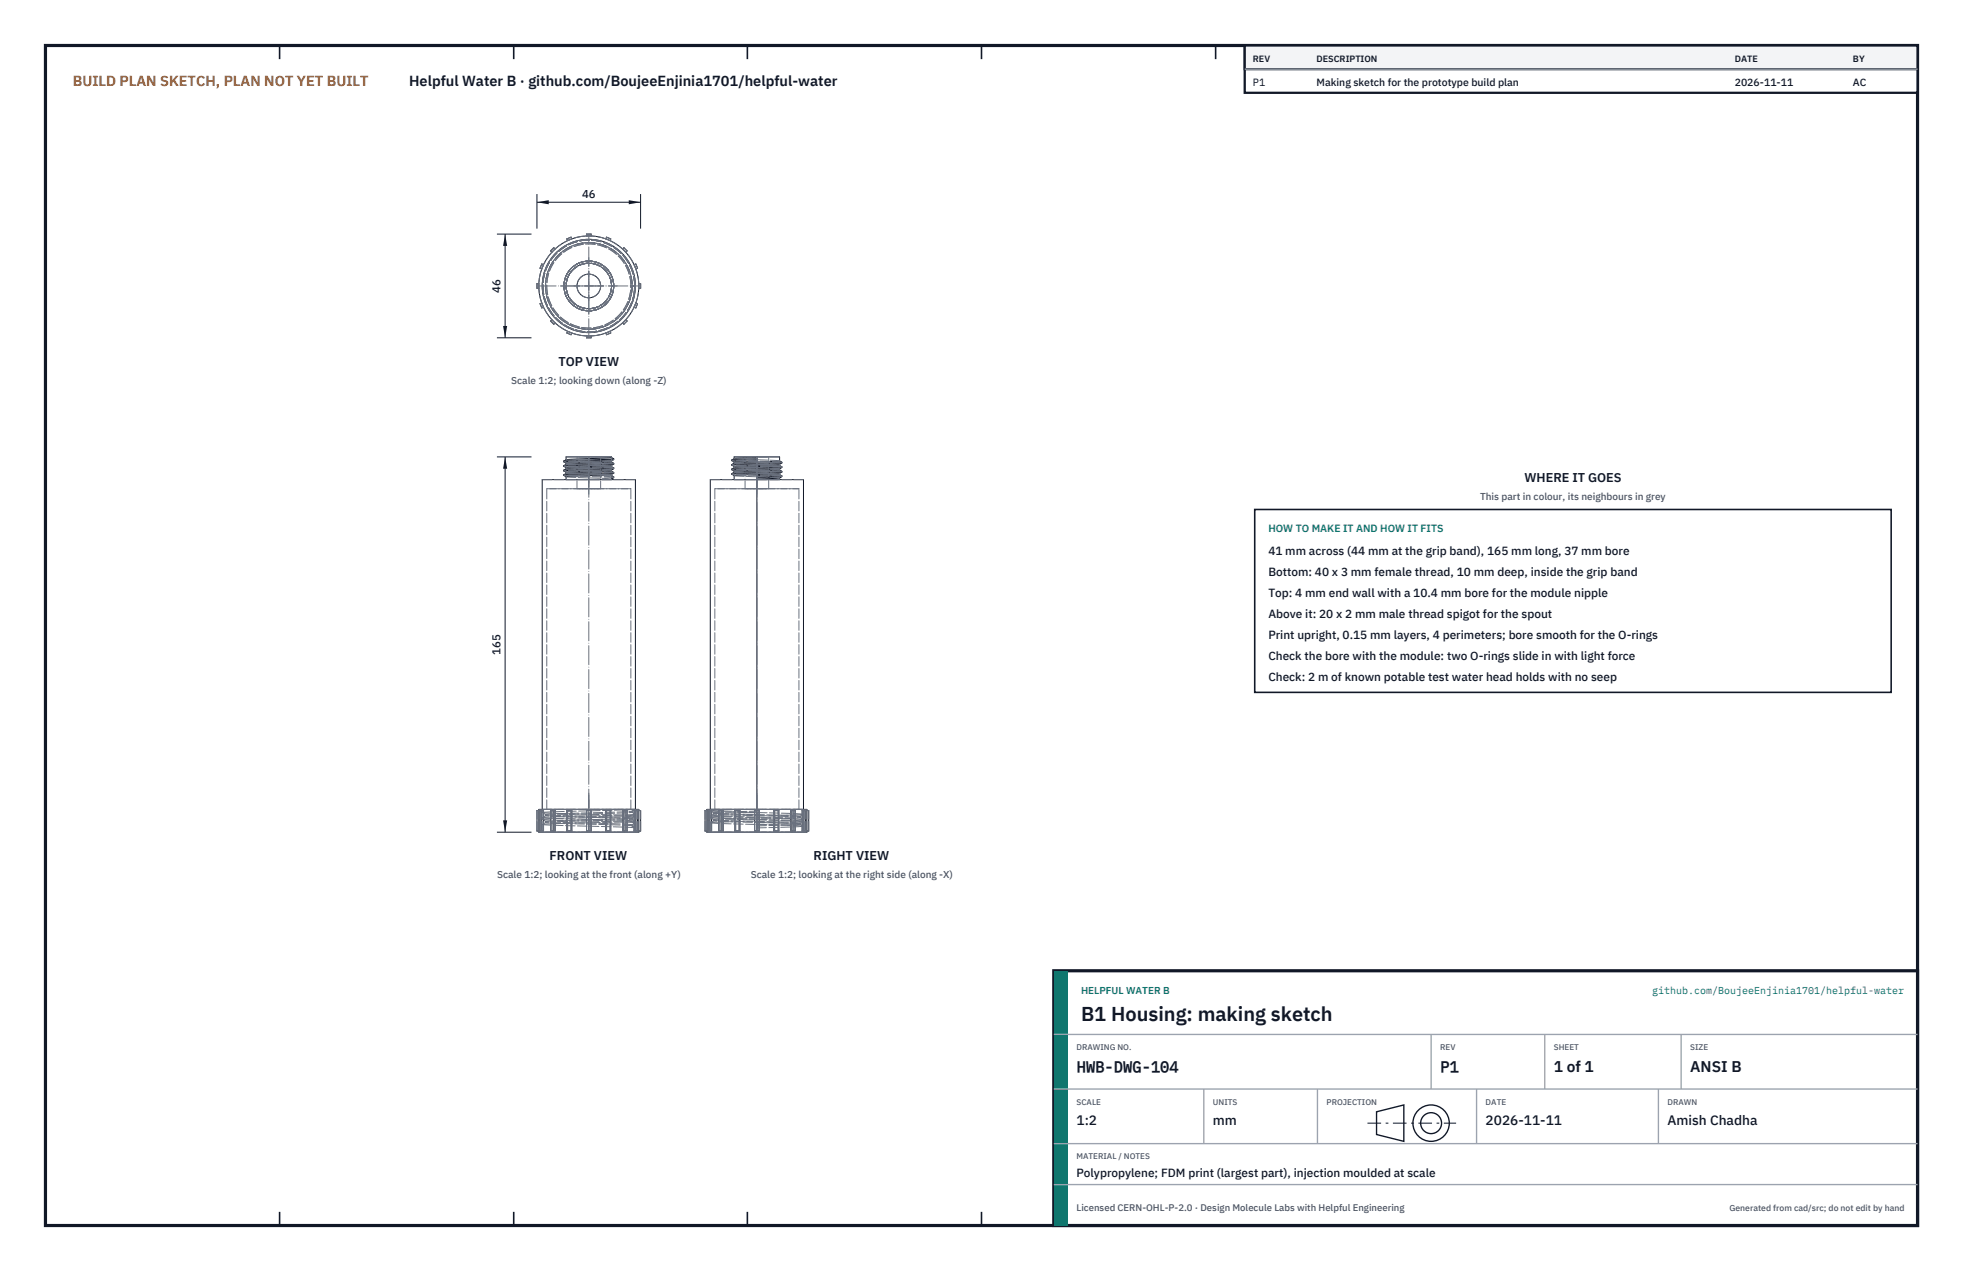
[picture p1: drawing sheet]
<svg xmlns="http://www.w3.org/2000/svg" width="432mm" height="279mm" viewBox="0 0 432 279" stroke-linecap="round" stroke-linejoin="round" font-family="sans-serif">
<path d="M10 10h411.8v259.4h-411.8z" fill="none" stroke="#111827" stroke-width=".7" stroke-linecap="butt"/>
<g fill="none" stroke="#111827" stroke-width=".35">
<path d="M61.5 10v3M113 10v3M164.4 10v3M215.9 10v3M267.4 10v3M318.9 10v3M370.3 10v3M61.5 266.4v3M113 266.4v3M164.4 266.4v3M215.9 266.4v3M267.4 266.4v3"/>
<path d="M318.9 266.4v3M370.3 266.4v3"/>
</g>
<g fill="none" stroke="#111727" stroke-width=".22">
<path d="M119.6 58.2l-.4-.2-.4 1 .4 .1M122.1 54.7l-.3-.3-.7 .8 .3 .2M125.8 52.5l-.2-.4-.9 .4 .2 .4M129 51.9v-.4h1v.4M130.6 57.5l.6 .2M133.3 52.5l.1-.4 .9 .4-.1 .4M136.9 54.7l.3-.3 .7 .8-.3 .2M139.5 58.2l.4-.2 .3 1-.3 .1M118.5 62.4h-.4v1h.4M119.2 66.6l-.4 .2 .4 .9 .4-.2M121.4 70.3l-.3 .3 .7 .7 .3-.3M124.9 72.8l-.2 .4 .9 .4 .2-.4"/>
<path d="M129 73.9v.4h1v-.4M134.2 72.8l.1 .4-.9 .4-.1-.4M134.5 62.9h.5M137.6 70.3l.3 .3-.7 .7-.3-.3M139.9 66.6l.3 .2-.3 .9-.4-.2M140.5 62.4h.4v1h-.4M124 104.5h.1M124 103.5l.5 .3M124 102.5h.1M124 101.5h.1M124 101.4v.1M124 102.4v.1"/>
<path d="M124 103.4v.1M124 104.4v.1M124.1 104.3l-.1 .1M124.1 103.4h-.1M124.1 102.3l-.1 .1M124.1 101.4h-.1M124.1 104.5l.4 .3M124.1 102.5l.4 .3M124.1 101.5l.4 .3M124.5 101.8v.3M124.5 103.8v.3M124.5 104.8v.6"/>
<path d="M124.5 104.1l-.4 .2M124.5 103.1l-.4 .3M124.5 102.1l-.4 .2M124.5 101.1l-.4 .3M134.5 104.3l-10 .5M134.5 103.3l-10 .5M134.5 101.3l-10 .5M134.5 103.6l-10 .5M134.5 102.6l-10 .5M134.5 101.6l-10 .5M134.5 103.6l.5 .3M134.5 100.6l-10 .5"/>
<path d="M134.5 100.6v-.2h-10v.7M134.5 101.3v.3M134.5 102.3v.3M134.5 103.3v.3M134.5 104.3v1.1M134.5 104.6l.5 .3M134.5 100.6l.5 .3M134.5 102.6l.5 .2M134.5 101.6l.5 .2M135 102l-.5 .3-.6 .1-9 .3-.4 .1v.3M135 104l-11 .5M135 103l-11 .5"/>
<path d="M135 102l-11 .5M135 101l-11 .5M135 104.8v.1M135 102.8v.1M135 101.8v.1M135 104l-.5 .3M135 103l-.5 .3M135 101l-.5 .3M135 103.9v.1M135 103h.1M135 102h.1M135 101h.1"/>
<path d="M135 103.9l-10.9 .4M135 102.9l-10.9 .5M135 101.9l-10.9 .4M135 100.9l-10.9 .5M135 104.9v.1l-.5 .3M135 100.9v.1M135 101.9v.1M135 102.9v.1M161 104.3h.1M161 103.3h.1M161 102.3h.1M161 101.3l.5 .3"/>
<path d="M161 102.1v.2M161 103.1v.2M161 104.1v.2M161 104.1h.1M161 103.1h.1M161 102.1h.1M161 101.1v.2M161 104.3l.5 .3M161 103.3l.5 .3M161 102.3l.5 .3M161.5 100.8v-.4h10v.9M161.5 101.6v.2"/>
<path d="M161.5 102.6v.2M161.5 103.6v.2M161.5 104.6v.8M161.5 103.8l-.5 .3M161.5 102.8l-.5 .3M161.5 101.8l-.5 .3M161.5 100.8l-.5 .3M166.5 104.3l-5 .3M166.5 103.3l-5 .3M166.5 102.3l-5 .3M166.5 101.3l-5 .3M166.5 101l-5.5 .3"/>
<path d="M166.5 103.6l-5 .2M166.5 102.6l-5 .2M166.5 101.6l-5 .2M166.5 100.9l-5.5 .2M166.5 100.6l-5 .2M166.5 100.4v1.2M166.5 102.3v.3M166.5 103.3v.3M166.5 104.3v73.6M171.5 104.1l-5 .2M171.5 103.1l-5 .2M171.5 102.1l-5 .2"/>
<path d="M171.5 104.3l-5 .3M171.5 103.3l-5 .3M171.5 102.3l-5 .3M171.5 101.3l-5 .3M171.5 102.1v.2M171.5 103.1v.2M171.5 104.1v.2M171.5 105.1v.3M171.5 104.3l.5 .3M171.5 103.3l.5 .3M171.5 102.3l.5 .3M171.5 101.3l.5 .3"/>
<path d="M172 104.8l-.7 .3-4.8 .2M172 104.8l-5.5 .2M172 103.8l-11 .5M172 102.8l-11 .5M172 101.8l-11 .5M172 104.6h.1M172 103.6h.1M172 102.6h.1M172 101.6h.1M172 103.8l-.5 .3M172 102.8l-.5 .3M172 101.8l-.5 .3"/>
<path d="M172 104.8h.1M172 103.8h.1M172 102.8h.1M172 101.8h.1M172 104.6l-5.5 .3M172 103.6l-11 .5M172 102.6l-11 .5M172 101.6l-11 .5M172 101.6v.2M172 102.6v.2M172 103.6v.2M172 104.6v.2"/>
<path d="M118.5 177.9h22v5h-22zM118.5 178.2h-.4v4.5h.4M118.8 178.2h.8v4.5h-.8zM119.2 178.2v4.5M119.3 177.9v-72.5h20.5v72.5M121.1 178.2h1v4.5h-1zM121.8 178.2v4.5M124.7 178.2h1.1v4.5h-1.1zM125.6 178.2v4.5M129 178.2h1v4.5h-1zM133.3 178.2h1v4.5h-1zM133.4 178.2v4.5"/>
<path d="M136.9 178.2h1v4.5h-1zM137.2 178.2v4.5M139.5 178.2h.7v4.5h-.7zM139.9 178.2v4.5M140.5 178.2h.4v4.5h-.4M155.5 178.2h-.4v4.5h.4M155.8 178.2h.7v4.5h-.7zM156.1 178.2v4.5M156.2 177.9v-72.5h20.5v72.5M158.1 178.2h1v4.5h-1zM158.8 178.2v4.5M161.7 178.2h1v4.5h-1z"/>
<path d="M162.6 178.2v4.5M166 178.2h1v4.5h-1zM170.2 178.2h1.1v4.5h-1.1zM170.4 178.2v4.5M173.9 178.2h1v4.5h-1zM174.2 178.2v4.5M176.5 178.2h.7v4.5h-.7zM176.8 178.2v4.5M177.5 178.2h.4v4.5h-.4zM177.5 178.2v-.3h-22v5h22v-.2"/>
<circle cx="129.5" cy="62.9" r="11"/>
<circle cx="129.5" cy="62.9" r="10.3"/>
<circle cx="129.5" cy="62.9" r="5"/>
<circle cx="129.5" cy="62.9" r="2.6"/>
</g>
<g fill="none" stroke="#6a7180" stroke-width=".22" stroke-dasharray="2.1 .5">
<path d="M119.2 59.1l-.4-.1M119.2 58l-.4 1M119.6 58.2l-.4 .9M119.6 58.2l-.4-.2M121.4 55.4l-.3-.2M121.8 54.4l-.7 .8M122.1 54.7l-.7 .7M122.1 54.7l-.3-.3M124.9 52.9l-.2-.4M125.6 52.1l-.9 .4M125.8 52.5l-.9 .4M125.8 52.5l-.2-.4"/>
<path d="M129 51.9v-.4M130 51.9h-1M130 51.5h-1M130 51.9v-.4M130.6 57.5a5.5 5.5 0 0 0-6.3 6.9 5.5 5.5 0 0 0 9 2.4 5.5 5.5 0 0 0-2.1-9.1 5.5 5.5 0 0 0-7.1 6.2 5.5 5.5 0 0 0 8.9 3.2 5.5 5.5 0 0 0-1.4-9.3 5.5 5.5 0 0 0-7.4 3.6 5.5 5.5 0 0 0 4.6 6.9 5.5 5.5 0 0 0 6.2-5.4M133.3 52.5l.1-.4M134.2 52.9l-.9-.4M134.2 52.9l.1-.4M134.3 52.5l-.9-.4M136.9 54.7l.3-.3M137.6 55.4l-.7-.7M137.6 55.4l.3-.2"/>
<path d="M137.9 55.2l-.7-.8M139.5 58.2l.4-.2M139.9 59.1l-.4-.9M139.9 59.1l.3-.1M140.2 59l-.3-1M118.1 62.4v1M118.5 62.4v1M118.5 63.4h-.4M118.5 62.4h-.4M118.8 66.8l.4 .9M119.2 66.6l.4 .9M119.2 66.6l-.4 .2"/>
<path d="M119.6 67.5l-.4 .2M121.1 70.6l.7 .7M121.4 70.3l.7 .7M121.4 70.3l-.3 .3M122.1 71l-.3 .3M124.7 73.2l.9 .4M124.9 72.8l.9 .4M124.9 72.8l-.2 .4M125.8 73.2l-.2 .4M129 73.9h1M129 74.3h1M129 73.9v.4"/>
<path d="M130 73.9v.4M133.3 73.2l.9-.4M133.3 73.2l.1 .4M133.4 73.6l.9-.4M134.2 72.8l.1 .4M134.5 62.9a5 5 0 0 0-7.4-4.4 5 5 0 0 0-.3 8.6 5 5 0 0 0 7.7-3.9v-.3M134.5 62.9a5 5 0 0 0-7.4-4.4 5 5 0 0 0-.3 8.6 5 5 0 0 0 7.7-3.8v-.4M134.5 62.9a5 5 0 0 0-7.4-4.4 5 5 0 0 0-.3 8.5 5 5 0 0 0 7.7-3.7v-.4M134.5 62.9h.5M135 62.9a5.5 5.5 0 0 0-8.1-4.9 5.5 5.5 0 0 0-.4 9.5 5.5 5.5 0 0 0 8.5-4.2 5.5 5.5 0 0 0-3.8-5.6M135 62.9h-.5M135 62.9a5.5 5.5 0 0 0-8.1-4.9 5.5 5.5 0 0 0-.4 9.5 5.5 5.5 0 0 0 8.5-4.2 5.5 5.5 0 0 0-7.7-5.4 5.5 5.5 0 0 0-1.1 9.3 5.5 5.5 0 0 0 8.7-3.5 5.5 5.5 0 0 0-7.2-6 5.5 5.5 0 0 0-1.8 9.2 5.5 5.5 0 0 0 8.9-2.8 5.5 5.5 0 0 0-6.7-6.5 5.5 5.5 0 0 0-2.6 9 5.5 5.5 0 0 0 9.2-2l.3-1.7"/>
<path d="M136.9 71l.7-.7M136.9 71l.3 .3M137.2 71.3l.7-.7M137.6 70.3l.3 .3M139 62.9a9.5 9.5 0 0 0-14.1-8.4 9.5 9.5 0 0 0-.5 16.4 9.5 9.5 0 0 0 14.6-7.4 9.5 9.5 0 0 0-13.5-9.3 9.5 9.5 0 0 0-1.6 16.3 9.5 9.5 0 0 0 15.1-6.4v-1.2M139 62.9h.6M139 62.9h.5M139.3 65.4l.2-2.5M139.5 67.5l.4-.9M139.5 67.5l.4 .2M139.5 62.9h.1M139.6 62.9a10.1 10.1 0 0 0-14.8-8.9 10.1 10.1 0 0 0-.9 17.3 10.1 10.1 0 0 0 15.7-7.5v-.9"/>
<path d="M139.6 62.9a10.1 10.1 0 0 0-14.8-9 10.1 10.1 0 0 0-.9 17.4 10.1 10.1 0 0 0 15.7-7.5v-.9M139.6 62.9h-.6M139.6 62.9a10.1 10.1 0 0 0-14.9-8.9 10.1 10.1 0 0 0-.8 17.3 10.1 10.1 0 0 0 15.7-7.5v-.9M139.6 62.9a10.1 10.1 0 0 0-14.4-9.2 10.1 10.1 0 0 0-2.2 16.9 10.1 10.1 0 0 0 16.3-5.2M139.9 67.7l.3-.9M139.9 66.6l.3 .2M140.5 63.4v-.5M140.5 62.4h.4M140.5 63.4h.4M140.5 62.9v-.5M140.9 63.4v-1M120.3 107.4h18.5"/>
<path d="M124.5 105.4h10M124.5 104.1h.1M124.5 103.1h.1M124.5 102.1h.1M124.5 101.1h.1M124.5 104.8h.1M124.5 103.8h.1M124.5 102.8h.1M124.5 101.8h.1M126.9 107.4h5.2M126.9 100.4h5.2M126.9 107.4v-7"/>
<path d="M132.1 107.4h-5.2M132.1 100.4v7M132.1 100.4h-5.2M134.5 104.3h.1M134.5 103.3h.1M134.5 102.3h.1M134.5 101.3h.1M134.5 104.6l-10-.5M134.5 103.6l-10-.5M134.5 102.6l-10-.5M134.5 101.6l-10-.5M134.5 105.4h-10"/>
<path d="M134.5 105.3l-10-.5M134.5 104.3l-10-.5M134.5 103.3l-10-.5M134.5 102.3l-10-.5M134.5 101.3l.5-.3M134.5 104.6h.1M134.5 103.6h.1M134.5 102.6h.1M134.5 101.3v-.7M134.5 101.6h.1M134.5 100.4h-10M135 104.8l-11-.4"/>
<path d="M135 103.9l-11-.5M135 102.8l-11-.4M135 101.8l-11-.4M135 105l-10.9-.5M135 104l-10.9-.5M135 103l-10.9-.5M135 102l-10.9-.5M138.8 107.4h-18.5M139.8 105.4h-20.5M157.2 107.4h9.3M161.5 105.4h5M161.5 103.8h.1"/>
<path d="M161.5 102.8h.1M161.5 101.8h.1M161.5 100.8h.1M161.5 104.6h.1M161.5 103.6h.1M161.5 102.6h.1M161.5 101.6h.1M163.9 107.4h2.6M163.9 100.4h2.6M163.9 107.4v-7M166.5 105.4h5M166.5 105.3v-.7"/>
<path d="M166.5 107.4h9.2M166.5 101.3v-.7M166.5 107.4h2.6M166.5 100.4v4.9M166.5 105.4v2M166.5 100.4h2.6M169.1 107.4h-5.2M169.1 100.4h-5.2M169.1 107.4v-7M171.5 105.1h.1M171.5 104.1h.1M171.5 103.1h.1"/>
<path d="M171.5 102.1h.1M171.5 104.3l-10-.5M171.5 103.3l-10-.5M171.5 102.3l-10-.5M171.5 101.3l-10-.5M171.5 105.4h-10M171.5 105.1l-10-.5M171.5 104.1l-10-.5M171.5 103.1l-10-.5M171.5 102.1l-10-.5M171.5 104.3h.1M171.5 103.3h.1"/>
<path d="M171.5 102.3h.1M171.5 101.3h.1M171.5 100.4h-10M172 104.6l-11-.5M172 103.6l-11-.5M172 102.6l-11-.5M172 101.6l-11-.5M172 104.8l-11-.5M172 103.8l-11-.5M172 102.8l-11-.5M172 101.8l-11-.5M175.7 107.4h-18.5"/>
<path d="M176.7 105.4h-20.5M118.5 178.2h.1M118.5 178.2h-.4M119.2 178.2h.4M119.2 178.2h-.4M119.3 177.9h20.5M119.4 179.7h.1M119.4 178.6l19.9-.7M119.4 177.9h19.9M119.4 178.6v-.7M119.4 179.7l20.2-.7M119.4 178.6h.1"/>
<path d="M119.4 179.7l.6-.4M119.6 178.2h-.4M120 179.3h.1M120 179.1l19-.8M120 179.3v-.2M120 179.3l19-.7M120 179.1h.1M120 179.1l-.6-.5M120.3 177.9h18.5M120.3 177.9v-70.5M121.4 178.2h.7M121.4 178.2h-.3"/>
<path d="M121.8 178.2h-.7M122.1 178.2h-.7M122.1 178.2h-.3M124.9 178.2h.9M124.9 178.2h-.2M125.6 178.2h-.9M125.8 178.2h-.9M125.8 178.2h-.2M129 178.2h1M130 178.2h-1M133.3 178.2h.9M133.3 178.2h.1"/>
<path d="M134.2 178.2h-.9M134.2 178.2h.1M134.3 178.2h-.9M136.9 178.2h.7M136.9 178.2h.3M137.6 178.2h-.7M137.6 178.2h.3M137.9 178.2h-.7M138.8 177.9h-18.5M138.8 177.9v-70.5M139 179.8h.1M139 178.3h.1"/>
<path d="M139 179.8l.6-.4M139 178.3l.5-.4M139 178.6v-.3M139 179.8l-19-.7M139.3 177.9h.2M139.5 178.2h.4M139.5 177.9h.1M139.6 179.4h.1M139.6 179l-.6-.4M139.6 179.4v-.4M139.6 179v-1.1M139.6 179.4l-20.2-.8"/>
<path d="M139.6 177.9h-20.2M139.8 177.9h-20.5M139.9 178.2h-.4M139.9 178.2h.3M140.2 178.2h-.3M140.5 178.2h.1M140.5 178.2h.4M140.5 177.9h-22M155.5 178.2h.1M155.5 178.2h-.4M156.1 178.2h.4M156.1 178.2h-.3"/>
<path d="M156.2 177.9h10.3M156.4 179.4h.1M156.4 179.7l10.1-.3M156.4 178.2l7.5-.3M156.4 177.9h7.5M156.4 179.7v-.3M156.4 178.2v-.3M156.4 179.4l10.1-.4M156.4 179.8v-.1M156.4 178.3v-.1M156.4 179.4l.6-.5M156.5 178.2h-.4"/>
<path d="M157 178.9h.1M157 178.7l9.5-.4M157 178.9v-.2M157 178.9l9.5-.3M157 178.7h.1M157 178.7l-.6-.4M157.2 177.9h9.3M157.2 177.9v-70.5M158.4 178.2h.7M158.4 178.2h-.3M158.8 178.2h-.7M159.1 178.2h-.7"/>
<path d="M159.1 178.2h-.3M161.8 178.2h.9M161.8 178.2h-.1M162.6 178.2h-.9M162.7 178.2h-.9M162.7 178.2h-.1M163.9 177.9h2.6M166 178.2h.5M166.5 178.2h.5M166.5 177.9h10.2M166.5 179v-.4M166.5 179.4v-.4"/>
<path d="M166.5 179v-1.1M166.5 178.3v-.4M166.5 178.6v-.3M166.5 179.4l10.1-.4M166.5 177.9h10.1M166.5 177.9h9.2M167 178.2h-1M170.2 178.2h1M170.2 178.2h.2M171.2 178.2h-1M171.2 178.2h.1M171.3 178.2h-.9"/>
<path d="M173.9 178.2h.7M173.9 178.2h.3M174.6 178.2h-.7M174.6 178.2h.3M174.9 178.2h-.7M175.7 177.9h-18.5M175.7 177.9v-70.5M176 179.7l-19-.8M176 179.4h.1M176 179.4l.6-.4M176 179.7h.1M176 179.4l-19-.7"/>
<path d="M176 179.7v-.3M176.5 178.2h.3M176.6 179h.1M176.6 179l-20.2-.7M176.6 177.9h-20.2M176.6 179v-1.1M176.7 177.9h-20.5M176.8 178.2h-.3M176.8 178.2h.4M177.2 178.2h-.4M177.5 178.2h.1M177.5 178.2h.4"/>
<path d="M177.5 177.9h-22M118.1 182.7v-4.5M118.5 182.7h.1M118.5 182.7v-4.5M118.5 182.7h-.4M118.8 182.7v-4.5M119.2 182.7v-4.5M119.2 182.7h.4M119.2 182.7h-.4M119.4 182.9h20.2M119.4 181.2h.1M119.4 180.1l20.2-.7"/>
<path d="M119.4 182.9v-1.7M119.4 180.1v-.4M119.4 181.2l20.2-.7M119.4 180.1h.1M119.4 181.2l.6-.4M119.6 182.7h-.4M119.6 182.7v-4.5M120 180.8h.1M120 180.6l19-.8M120 180.8v-.2M120 180.8l19-.7M120 180.6h.1"/>
<path d="M120 180.6l-.6-.5M121.1 182.7v-4.5M121.4 182.7v-4.5M121.4 182.7h.7M121.4 182.7h-.3M121.8 182.7h-.7M121.8 182.7v-4.5M122.1 182.7h-.7M122.1 182.7v-4.5M122.1 182.7h-.3M124.7 182.7v-4.5M124.9 182.7v-4.5"/>
<path d="M124.9 182.7h.9M124.9 182.7h-.2M125.6 182.7h-.9M125.6 182.7v-4.5M125.8 182.7h-.9M125.8 182.7v-4.5M125.8 182.7h-.2M129 182.7v-4.5M129 182.7h1M130 182.7h-1M130 182.7v-4.5M133.3 182.7v-4.5"/>
<path d="M133.3 182.7h.9M133.3 182.7h.1M133.4 182.7v-4.5M134.2 182.7h-.9M134.2 182.7v-4.5M134.2 182.7h.1M134.3 182.7h-.9M134.3 182.7v-4.5M136.9 182.7v-4.5M136.9 182.7h.7M136.9 182.7h.3M137.2 182.7v-4.5"/>
<path d="M137.6 182.7h-.7M137.6 182.7v-4.5M137.6 182.7h.3M137.9 182.7h-.7M137.9 182.7v-4.5M139 181.5l-19-.7M139 180l-19-.7M139 181.6v-.1M139 180.1v-.1M139 181.3l.6-.4M139 181.6v-.3M139 181.3l-19-.7"/>
<path d="M139 180.1v-.3M139.5 182.7v-4.5M139.5 182.7h.4M139.6 182l-20.2-.8M139.6 180.5l-20.2-.8M139.6 182l-.6-.5M139.6 180.5l-.6-.5M139.6 182.9h-20.2M139.6 182h.1M139.6 182.9v-.9M139.6 182v-1.1M139.6 180.9v-.4"/>
<path d="M139.6 180.5h.1M139.6 182l-.6-.4M139.6 180.9l-20.2-.8M139.9 182.7v-4.5M139.9 182.7h-.4M139.9 182.7h.3M140.2 182.7h-.3M140.2 182.7v-4.5M140.5 182.7h.1M140.5 182.7v-4.5M140.5 182.7h.4M140.5 182.9h-22"/>
<path d="M140.9 182.7v-4.5M155.1 182.7v-4.5M155.5 182.7h.1M155.5 182.7v-4.5M155.5 182.7h-.4M155.8 182.7v-4.5M156.1 182.7v-4.5M156.1 182.7h.4M156.1 182.7h-.3M156.4 182.9h10.1M156.4 180.9h.1M156.4 182.9v-2"/>
<path d="M156.4 180.9l10.1-.4M156.4 180.9l.6-.5M156.5 182.7h-.4M156.5 182.7v-4.5M157 180.4h.1M157 180.2l19-.8M157 180.4v-.2M157 180.4l19-.7M157 180.2h.1M157 180.2l-.6-.4M158.1 182.7v-4.5M158.4 182.7v-4.5"/>
<path d="M158.4 182.7h.7M158.4 182.7h-.3M158.8 182.7h-.7M158.8 182.7v-4.5M159.1 182.7h-.7M159.1 182.7v-4.5M159.1 182.7h-.3M161.7 182.7v-4.5M161.8 182.7v-4.5M161.8 182.7h.9M161.8 182.7h-.1M162.6 182.7h-.9"/>
<path d="M162.6 182.7v-4.5M162.7 182.7h-.9M162.7 182.7v-4.5M162.7 182.7h-.1M166 182.7h.5M166 182.7v-4.5M166.5 182.7h.5M166.5 182.9h10.1M166.5 182l10.1-.4M166.5 182.9v-.9M166.5 182v-1.1M166.5 180.9v-.4"/>
<path d="M166.5 180.5l10.1-.4M166.5 181.6l9.5-.4M166.5 182v-.4M166.5 181.3v-.4M166.5 181.6v-.3M166.5 180.9l10.1-.4M166.5 181.3l9.5-.4M167 182.7v-4.5M167 182.7h-1M170.2 182.7h1M170.2 182.7v-4.5M170.2 182.7h.2"/>
<path d="M170.4 182.7v-4.5M171.2 182.7v-4.5M171.2 182.7h-1M171.2 182.7h.1M171.3 182.7h-.9M171.3 182.7v-4.5M173.9 182.7h.7M173.9 182.7v-4.5M173.9 182.7h.3M174.2 182.7v-4.5M174.6 182.7v-4.5M174.6 182.7h-.7"/>
<path d="M174.6 182.7h.3M174.9 182.7h-.7M174.9 182.7v-4.5M176 181.2l-19-.8M176 180.9h.1M176 180.9l.6-.4M176 181.2h.1M176 180.9l-19-.7M176 181.2v-.3M176.5 182.7h.3M176.5 182.7v-4.5M176.6 181.6l-20.2-.7"/>
<path d="M176.6 180.1l-20.2-.7M176.6 180.5h.1M176.6 181.6l-.6-.4M176.6 180.1l-.6-.4M176.6 182.9h-20.2M176.6 181.6h.1M176.6 180.1h.1M176.6 180.5l-20.2-.7M176.6 182.9v-1.3M176.6 180.5v-.4M176.8 182.7v-4.5M176.8 182.7h-.3"/>
<path d="M176.8 182.7h.4M177.2 182.7h-.4M177.2 182.7v-4.5M177.5 182.7h.1M177.5 182.7v-4.5M177.5 182.7h.4M177.5 182.9h-22M177.9 182.7v-4.5"/>
<circle cx="129.5" cy="62.9" r="11"/>
<circle cx="129.5" cy="62.9" r="10.1"/>
<circle cx="129.5" cy="62.9" r="10.3"/>
<circle cx="129.5" cy="62.9" r="9.3"/>
<circle cx="129.5" cy="62.9" r="5"/>
<circle cx="129.5" cy="62.9" r="2.6"/>
</g>
<g fill="none" stroke="#6a7180" stroke-width=".22" stroke-dasharray="4.2 .5 0 .5">
<path d="M118.1 62.9h22.8M123.3 62.9h12.5M126.3 62.9h6.5M129.5 74.3v-22.8M129.5 69.1v-12.5M129.5 66.1v-6.5M129.5 108.6v-8.2M129.5 107v-4.3M129.5 106.1v-4.4M129.5 105.1v-4.4M129.5 104.1v-3.7M129.5 103.1v-2.7"/>
<path d="M166.5 108.6v-8.2M166.5 107v-4.3M166.5 106.1v-4.4M166.5 105.1v-4.4M166.5 104.1v-3.7M166.5 103.1v-2.7M129.5 182.9v-5.6M129.5 182.9v-7M129.5 182.9v-8.6M129.5 182.9v-82.5M129.5 182.5v-7.7M166.5 182.9v-5.6"/>
<path d="M166.5 182.9v-7M166.5 182.9v-8.6M166.5 182.9v-82.5M166.5 182.5v-7.7"/>
</g>
<path d="M118.1 42.7v7.6M118.1 44.5h22.8M140.9 42.7v7.6" fill="none" stroke="#111827" stroke-width=".22"/>
<path d="M118.1 44.5l2.6-.5v.9zM138.3 44v.9l2.6-.4z" fill="#111827"/>
<path d="M109.3 51.5h7.6M111.1 51.5v22.8M109.3 74.3h7.6" fill="none" stroke="#111827" stroke-width=".22"/>
<path d="M111.1 51.5l-.4 2.6h.9zM110.7 71.7h.9l-.5 2.6z" fill="#111827"/>
<path d="M109.3 100.4h7.6M111.1 100.4v82.5M109.3 182.9h7.6" fill="none" stroke="#111827" stroke-width=".22"/>
<path d="M111.1 100.4l-.4 2.6h.9zM110.7 180.3h.9l-.5 2.6z" fill="#111827"/>
<path d="M276 112h140v40.2h-140z" fill="#fff" stroke="#111827" stroke-width=".35"/>
<path d="M273.8 10h148v10.4h-148z" fill="#fff" stroke="#111827" stroke-width=".5"/>
<path d="M273.8 10h148v5.2h-148z" fill="#f3f4f6" stroke="#111827" stroke-width=".5"/>
<path d="M273.8 15.2h148" fill="none" stroke="#9ca3af" stroke-width=".3"/>
<path d="M231.8 213.4h190v56h-190z" fill="#fff" stroke="#111827" stroke-width=".7" stroke-linecap="butt"/>
<path d="M231.8 213.4h3v56h-3z" fill="#0f766e"/>
<path d="M231.8 227.4h190M231.8 239.4h190M264.8 239.4v12M289.8 239.4v12M314.8 227.4v12M324.8 239.4v12M339.8 227.4v12M364.8 239.4v12M369.8 227.4v12M231.8 251.4h190M231.8 260.4h190" fill="none" stroke="#9ca3af" stroke-width=".3"/>
<g fill="none" stroke="#111827" stroke-width=".3">
<path d="M302.8 244.4l6-1.5v8l-6-1.5z"/>
<circle cx="314.8" cy="246.9" r="4"/>
<circle cx="314.8" cy="246.9" r="2.3"/>
</g>
<path d="M300.8 246.9h19.5" fill="none" stroke="#111827" stroke-width=".22" stroke-dasharray="3 1 .6 1" stroke-linecap="butt"/>
<text font-size="4.4" fill="#111827" x="237.8" y="224.4">B1 Housing: making sketch</text>
<g font-size="3.4" fill="#111827">
<text x="236.8" y="235.6">HWB-DWG-104</text>
<text x="316.8" y="235.6">P1</text>
<text x="341.8" y="235.6">1 of 1</text>
<text x="371.8" y="235.6">ANSI B</text>
</g>
<text font-size="3.2" fill="#b45309" x="16" y="19">BUILD PLAN SKETCH, PLAN NOT YET BUILT</text>
<text font-size="3.2" fill="#111827" x="90" y="19">Helpful Water B · github.com/BoujeeEnjinia1701/helpful-water</text>
<g font-size="3" fill="#111827">
<text x="236.8" y="247.2">1:2</text>
<text x="266.8" y="247.2">mm</text>
<text x="326.8" y="247.2">2026-11-11</text>
<text x="366.8" y="247.2">Amish Chadha</text>
</g>
<g font-size="2.8" fill="#111827">
<text x="122.8" y="80.4">TOP VIEW</text>
<text x="335.3" y="106">WHERE IT GOES</text>
<text x="120.9" y="189">FRONT VIEW</text>
<text x="179" y="189">RIGHT VIEW</text>
</g>
<g font-size="2.6" fill="#111827">
<text x="279" y="122">41 mm across (44 mm at the grip band), 165 mm long, 37 mm bore</text>
<text x="279" y="126.6">Bottom: 40 x 3 mm female thread, 10 mm deep, inside the grip band</text>
<text x="279" y="131.2">Top: 4 mm end wall with a 10.4 mm bore for the module nipple</text>
<text x="279" y="135.8">Above it: 20 x 2 mm male thread spigot for the spout</text>
<text x="279" y="140.4">Print upright, 0.15 mm layers, 4 perimeters; bore smooth for the O-rings</text>
<text x="279" y="145">Check the bore with the module: two O-rings slide in with light force</text>
<text x="279" y="149.6">Check: 2 m of known potable test water head holds with no seep</text>
<text x="236.8" y="258.8">Polypropylene; FDM print (largest part), injection moulded at scale</text>
</g>
<g font-size="2.5" fill="#111827">
<text x="128" y="43.5">46</text>
<text x="110.1" y="64.3" transform="rotate(-90 110.1 64.3)">46</text>
<text x="110.1" y="143.9" transform="rotate(-90 110.1 143.9)">165</text>
</g>
<g font-size="2.3" fill="#111827">
<text x="275.6" y="18.8">P1</text>
<text x="289.6" y="18.8">Making sketch for the prototype build plan</text>
<text x="381.6" y="18.8">2026-11-11</text>
<text x="407.6" y="18.8">AC</text>
</g>
<text font-size="2.3" fill="#0f766e" x="279" y="117">HOW TO MAKE IT AND HOW IT FITS</text>
<g font-size="2.2" fill="#4b5563">
<text x="112.4" y="84.3">Scale 1:2; looking down (along -Z)</text>
<text x="325.6" y="110">This part in colour, its neighbours in grey</text>
<text x="109.3" y="193">Scale 1:2; looking at the front (along +Y)</text>
<text x="165.1" y="193">Scale 1:2; looking at the right side (along -X)</text>
</g>
<g font-size="2.2" fill="#0f766e">
<text x="237.8" y="218.4">HELPFUL WATER B</text>
<text x="363.4" y="218.4">github.com/BoujeeEnjinia1701/helpful-water</text>
</g>
<text font-size="2.1" fill="#4b5563" x="236.8" y="266.2">Licensed CERN-OHL-P-2.0 · Design Molecule Labs with Helpful Engineering</text>
<g font-size="2" fill="#111827">
<text x="275.6" y="13.6">REV</text>
<text x="289.6" y="13.6">DESCRIPTION</text>
<text x="381.6" y="13.6">DATE</text>
<text x="407.6" y="13.6">BY</text>
</g>
<text font-size="1.9" fill="#4b5563" x="380.4" y="266.2">Generated from cad/src; do not edit by hand</text>
<g font-size="1.8" fill="#4b5563">
<text x="236.8" y="230.8">DRAWING NO.</text>
<text x="316.8" y="230.8">REV</text>
<text x="341.8" y="230.8">SHEET</text>
<text x="371.8" y="230.8">SIZE</text>
<text x="236.8" y="242.8">SCALE</text>
<text x="266.8" y="242.8">UNITS</text>
<text x="291.8" y="242.8">PROJECTION</text>
<text x="326.8" y="242.8">DATE</text>
<text x="366.8" y="242.8">DRAWN</text>
<text x="236.8" y="254.8">MATERIAL / NOTES</text>
</g>
</svg>
